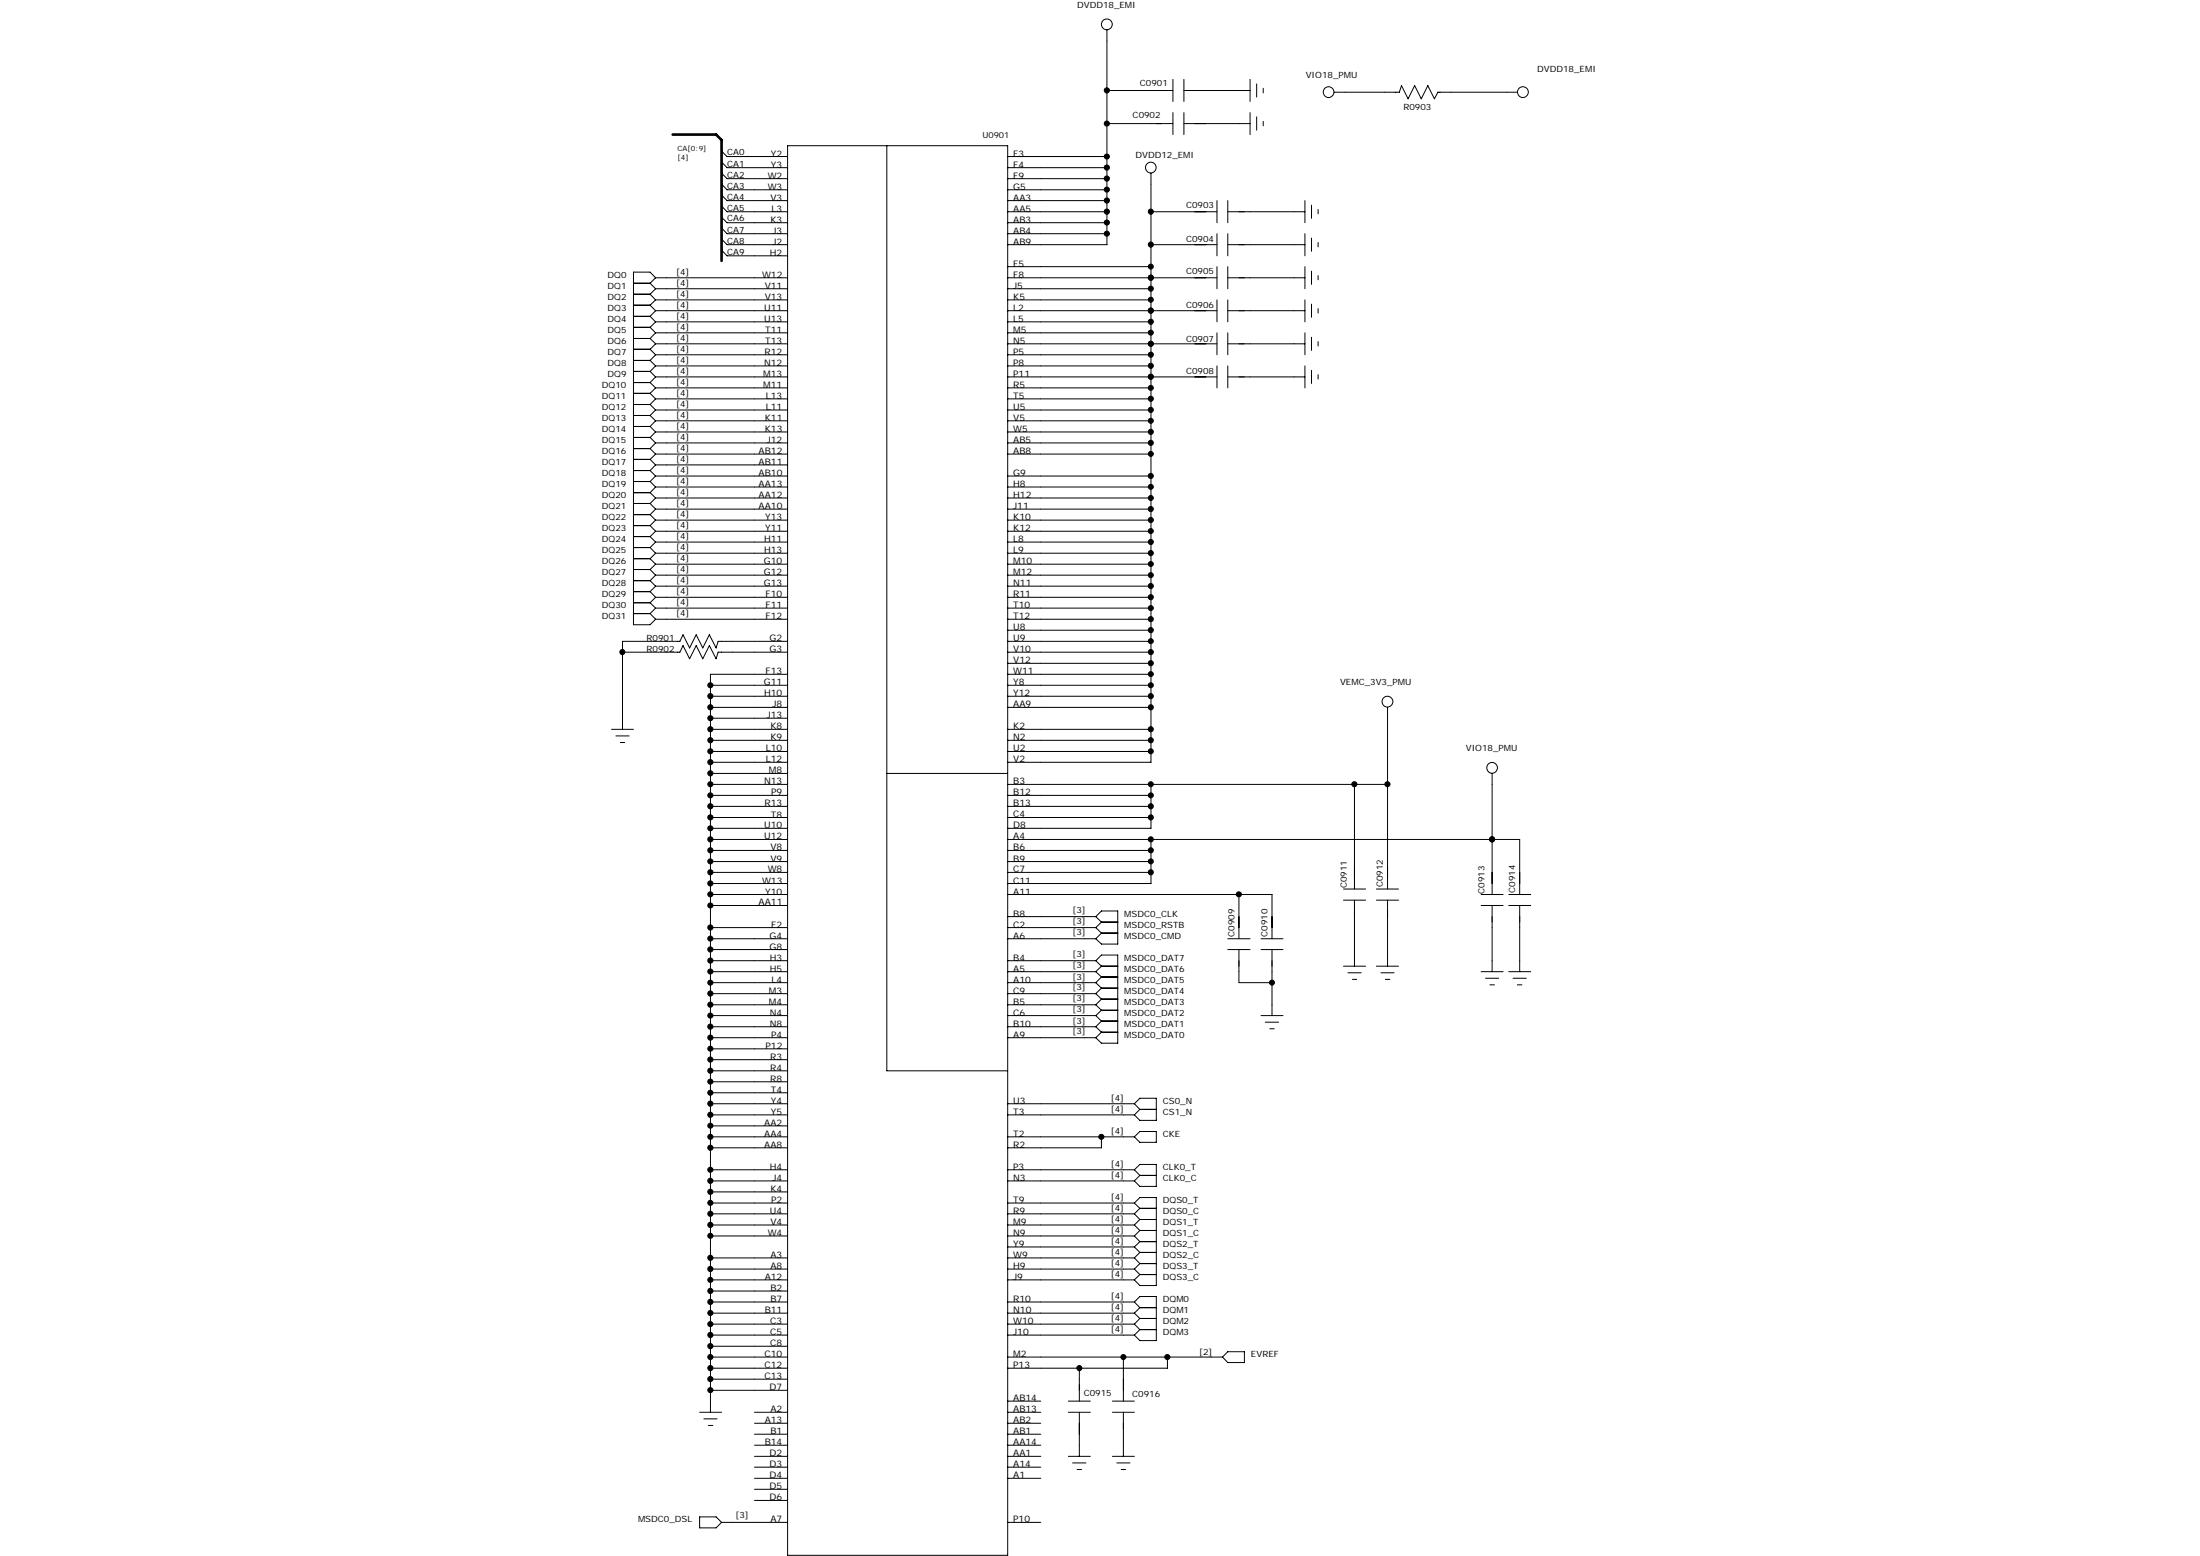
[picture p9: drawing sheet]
<svg xmlns="http://www.w3.org/2000/svg" width="297mm" height="210mm" viewBox="0 0 297 210" stroke-linecap="round" stroke-linejoin="round" font-family="sans-serif">
<g fill="none" stroke="#000" stroke-width=".14">
<path d="M106.3 19.7h29.8v190.2h-29.8zM119.7 19.7v124.8h16.4M149.5 12.2h8.9M149.5 16.7h8.9M149.5 4v18.6M158.4 10.7v3M158.4 15.2v3M159.8 12.2h9M159.8 10.7v3M159.8 15.2v3M159.8 16.7h9M168.8 10.7v3"/>
<path d="M168.8 15.2v3M169.7 11.3v1.8M169.7 15.8v1.8M170.6 11.9v.6M170.6 16.4v.6M180.2 12.4h8.7l.3-.8 .9 1.7 .9-1.7 .9 1.7 .9-1.7 .9 1.7 .4-.9h10.8M85.5 38.2h2.3M85.5 39.7h2.3M87.8 38.2l.7 .8M87.8 39.7l.7 .8M88.5 37.5h17.8M88.5 39h17.8"/>
<path d="M88.5 37.5l-.7 .7M88.5 37.5l-.7-.8h-2.3v47.6h2.3l.7-.7M88.5 39l-.7 .7M97.4 32.3l.8 .7h8.1M97.4 27.8l.8 .8h8.1M97.4 33.8l.8 .7h8.1M97.4 29.3l.8 .8h8.1M97.4 30.8l.8 .7h8.1M97.4 26.3l.8 .8h8.1M97.4 24.8l.8 .8h8.1M97.4 23.4l.8 .7h8.1M97.4 21.9l.8 .7h8.1"/>
<path d="M97.4 20.4l.8 .7h8.1M136.1 37.5h28.2M136.1 28.6h13.4M136.1 30.1h13.4M136.1 31.5h13.4M136.1 27.1h13.4M136.1 25.6h13.4M136.1 24.1h13.4M136.1 39h19.3M136.1 22.6h13.4M136.1 21.1h13.4M136.1 36h19.3"/>
<path d="M149.5 22.6v3M149.5 30.1v2.9h-13.4M149.5 25.6v4.5M155.4 33h8.9M155.4 28.6h8.9M155.4 23.4v23M164.3 27.1v3M164.3 31.5v3M164.3 36v3M165.8 33h10.4M165.8 27.1v3M165.8 31.5v3"/>
<path d="M165.8 36v3M165.8 37.5h10.4M165.8 28.6h10.4M176.2 27.1v3M176.2 31.5v3M176.2 36v3M177.1 27.7v1.8M177.1 32.1v1.8M177.1 36.6v1.8M178 28.3v.6M178 32.7v.6M178 37.2v.6"/>
<path d="M85.5 41.2h2.3M85.5 42.7h2.3M85.5 44.2h2.3M85.5 45.7h2.3M85.5 47.1h2.3M85.5 48.6h2.3M85.5 50.1h2.3M85.5 51.6h2.3M85.5 53.1h2.3M85.5 54.6h2.3M85.5 56.1h2.3M85.5 57.6h2.3"/>
<path d="M85.5 59h2.3M87.8 41.2l.7 .7M87.8 42.7l.7 .7M87.8 44.2l.7 .7M87.8 45.7l.7 .7M87.8 47.1l.7 .8M87.8 48.6l.7 .8M87.8 50.1l.7 .8M87.8 51.6l.7 .7M87.8 53.1l.7 .7M87.8 54.6l.7 .7M87.8 56.1l.7 .7"/>
<path d="M87.8 57.6l.7 .7M87.8 59l.7 .8M88.5 46.4h17.8M88.5 41.9h17.8M88.5 50.9h17.8M88.5 59.8h17.8M88.5 53.8h17.8M88.5 56.8h17.8M88.5 58.3h17.8M88.5 55.3h17.8M88.5 49.4h17.8M88.5 52.3h17.8"/>
<path d="M88.5 44.9h17.8M88.5 47.9h17.8M88.5 43.4h17.8M88.5 40.5h17.8M88.5 40.5l-.7 .7M88.5 41.9l-.7 .8M88.5 43.4l-.7 .8M88.5 44.9l-.7 .8M88.5 46.4l-.7 .7M88.5 47.9l-.7 .7M88.5 49.4l-.7 .7M88.5 50.9l-.7 .7"/>
<path d="M88.5 52.3l-.7 .8M88.5 53.8l-.7 .8M88.5 55.3l-.7 .8M88.5 56.8l-.7 .8M88.5 58.3l-.7 .7M88.5 59.8l-.7 .7M136.1 46.4h28.2M136.1 41.9h28.2M136.1 50.9h28.2M136.1 59.8h19.3M136.1 53.8h19.3M136.1 56.8h19.3"/>
<path d="M136.1 58.3h19.3M136.1 55.3h19.3M136.1 49.4h19.3M136.1 52.3h19.3M136.1 44.9h19.3M136.1 47.9h19.3M136.1 43.4h19.3M136.1 40.5h19.3M155.4 49.4v11.9M155.4 46.4v3M155.4 46.4h.1M155.4 41.9h.1"/>
<path d="M164.3 40.5v2.9M164.3 44.9v3M164.3 49.4v2.9M165.8 40.5v2.9M165.8 44.9v3M165.8 49.4v2.9M165.8 46.4h10.4M165.8 41.9h10.4M165.8 50.9h10.4M176.2 40.5v2.9M176.2 44.9v3M176.2 49.4v2.9"/>
<path d="M177.1 41v1.8M177.1 45.5v1.8M177.1 50v1.8M178 41.7v.5M178 46.1v.6M178 50.6v.6M85.5 60.5h2.3M85.5 62h2.3M85.5 63.5h2.3M85.5 65h2.3M85.5 66.5h2.3M85.5 67.9h2.3"/>
<path d="M85.5 69.4h2.3M85.5 70.9h2.3M85.5 72.4h2.3M85.5 73.9h2.3M85.5 75.4h2.3M85.5 76.9h2.3M85.5 78.4h2.3M85.5 79.8h2.3M87.8 60.5l.7 .8M87.8 62l.7 .7M87.8 63.5l.7 .7M87.8 65l.7 .7"/>
<path d="M87.8 66.5l.7 .7M87.8 67.9l.7 .8M87.8 69.4l.7 .8M87.8 70.9l.7 .8M87.8 72.4l.7 .8M87.8 73.9l.7 .8M87.8 75.4l.7 .7M87.8 76.9l.7 .7M87.8 78.4l.7 .7M87.8 79.8l.7 .8M88.5 76.1h17.8M88.5 74.7h17.8"/>
<path d="M88.5 77.6h17.8M88.5 79.1h17.8M88.5 73.2h17.8M88.5 65.7h17.8M88.5 71.7h17.8M88.5 62.7h17.8M88.5 67.2h17.8M88.5 70.2h17.8M88.5 61.3h17.8M88.5 64.2h17.8M88.5 68.7h17.8M88.5 61.3l-.7 .7"/>
<path d="M88.5 62.7l-.7 .8M88.5 64.2l-.7 .8M88.5 65.7l-.7 .8M88.5 67.2l-.7 .7M88.5 68.7l-.7 .7M88.5 70.2l-.7 .7M88.5 71.7l-.7 .7M88.5 73.2l-.7 .7M88.5 74.7l-.7 .7M88.5 76.1l-.7 .8M88.5 77.6l-.7 .8M88.5 79.1l-.7 .7"/>
<path d="M136.1 76.1h19.3M136.1 74.7h19.3M136.1 77.6h19.3M136.1 79.1h19.3M136.1 73.2h19.3M136.1 65.7h19.3M136.1 71.7h19.3M136.1 67.2h19.3M136.1 70.2h19.3M136.1 61.3h19.3M136.1 64.2h19.3M136.1 68.7h19.3"/>
<path d="M155.4 61.3v4.4M155.4 65.7v34.2M82.6 98.4h2.9M83.2 99.3h1.7M84 88h7.8l.4-.9 .9 1.8 .9-1.8 .9 1.8 .9-1.8 .9 1.8 .3-.9h9.3M85.5 81.3h2.3M85.5 82.8h2.3M87.8 81.3l.7 .8M87.8 82.8l.7 .8M88.5 83.6h17.8M88.5 80.6h17.8M88.5 82.1h17.8"/>
<path d="M88.5 80.6l-.7 .7M88.5 82.1l-.7 .7M95.9 96.9v3M95.9 92.5h10.4M95.9 94h10.4M95.9 95.5h10.4M95.9 96.9h10.4M95.9 98.4h10.4M95.9 99.9h10.4M95.9 99.9v14.9M106.3 86.6h-9.3l-.3 .8-.9-1.7-.9 1.7-.9-1.7-.9 1.7-.9-1.7-.4 .9h-7.8v11.8M106.3 91h-10.4v5.9"/>
<path d="M136.1 86.6h19.3M136.1 83.6h19.3M136.1 80.6h19.3M136.1 91h19.3M136.1 92.5h19.3M136.1 82.1h19.3M136.1 94h19.3M136.1 95.5h19.3M136.1 98.4h19.3M136.1 99.9h19.3M136.1 85h19.3M136.1 88h19.3"/>
<path d="M136.1 89.5h19.3M155.4 99.9v3h-19.3M187.3 95.5v24.5M83.8 100.2h.5M95.9 114.8v2.9M95.9 104.4h10.4M95.9 101.4h10.4M95.9 102.9h10.4M95.9 105.9h10.4M95.9 107.3h10.4M95.9 108.8h10.4M95.9 110.3h10.4"/>
<path d="M95.9 111.8h10.4M95.9 113.3h10.4M95.9 114.8h10.4M95.9 117.7h10.4M95.9 119.2h10.4M95.9 116.3h10.4M95.9 117.7v10.4M119.7 104.4h16.4M136.1 113.3h69.1v7.4M136.1 101.4h19.3M136.1 105.9h51.2M136.1 107.3h19.3"/>
<path d="M136.1 108.8h19.3M136.1 110.3h19.3M136.1 114.8h19.3M136.1 117.7h19.3M136.1 116.3h19.3M155.4 108.8v3h-19.3M155.4 116.3v2.9h-19.3M155.4 105.9v2.9M155.4 113.3v3M181.4 120h3M182.9 105.9v14.1M185.8 120h3"/>
<path d="M201.5 113.3h.1M201.5 104.4v16.3M95.9 128.1v3M95.9 128.1h10.4M95.9 126.7h10.4M95.9 122.2h10.4M95.9 120.7h10.4M95.9 125.2h10.4M95.9 129.6h10.4M95.9 131.1h10.4M95.9 132.6h10.4M95.9 134.1h10.4"/>
<path d="M95.9 135.6h10.4M95.9 137.1h10.4M95.9 138.6h10.4M95.9 131.1v59.5M136.1 126.7h11.9M136.1 120.7h35.6v6M136.1 123.7h11.9M136.1 125.2h11.9M136.1 129.6h11.9M136.1 131.1h11.9M136.1 132.6h11.9M136.1 134.1h11.9"/>
<path d="M136.1 135.6h11.9M136.1 137.1h11.9M136.1 138.6h11.9M148 123.7l.7 .7M148 123.7l.7-.8h2.2v4.5h-2.2l-.7-.7M148 129.6l.7-.7h2.2v11.9h-2.2l-.7-.8M148 125.2l.7 .7M148 129.6l.7 .8M148 131.1l.7 .7M148 132.6l.7 .7M148 134.1l.7 .7M148 135.6l.7 .7"/>
<path d="M148 137.1l.7 .7M148 138.6l.7 .7M148.7 130.4h2.2M148.7 124.4h2.2M148.7 125.9h2.2M148.7 124.4l-.7 .8M148.7 125.9l-.7 .8M148.7 131.8h2.2M148.7 130.4l-.7 .7M148.7 133.3h2.2M148.7 131.8l-.7 .8M148.7 134.8h2.2"/>
<path d="M148.7 133.3l-.7 .8M148.7 136.3h2.2M148.7 134.8l-.7 .8M148.7 137.8h2.2M148.7 136.3l-.7 .8M148.7 139.3h2.2M148.7 137.8l-.7 .8M148.7 139.3l-.7 .7M165.8 128.1h3M165.8 126.7h3M167.3 120.7v6M167.3 128.1v4.5h4.4"/>
<path d="M170.3 128.1h2.9M170.3 126.7h2.9M170.3 137.1h2.9M170.8 137.9h1.8M171.4 138.8h.6M171.7 128.1v9M181.4 121.5h3M181.4 130.4h3M182 131.3h1.8M182.6 132.2h.6M182.9 121.5v8.9M185.8 121.5h3"/>
<path d="M185.8 130.4h3M186.5 131.3h1.7M187 132.2h.7M187.3 121.5v8.9M200 122.2h2.9M200 120.7h2.9M200 131.1h2.9M200.6 132h1.8M201.2 132.9h.6M201.5 122.2v8.9M203.7 122.2h3M203.7 120.7h3"/>
<path d="M203.7 131.1h3M204.3 132h1.8M204.9 132.9h.6M205.2 122.2v8.9M95.9 144.5h10.4M95.9 157.9h10.4M95.9 159.4h10.4M95.9 140h10.4M95.9 148.9h10.4M95.9 150.5h10.4M95.9 153.4h10.4M95.9 154.9h10.4"/>
<path d="M95.9 141.5h10.4M95.9 143h10.4M95.9 146h10.4M95.9 147.5h10.4M95.9 151.9h10.4M136.1 157.9h17.1M136.1 159.4h17.1M136.1 140h11.9M136.1 148.9h17.1M136.1 150.5h17.1M136.1 153.4h17.1M148.7 153.4v1.5h-12.6"/>
<path d="M153.2 148.9l.7-.7h2.2v3h-2.2l-.7-.7M153.2 153.4l.7-.7h2.2v1.5h-2.2zM153.2 157.9l.7-.8h2.2v3h-2.2l-.7-.7M153.2 157.9l.7 .7M153.2 148.9l.7 .8M153.9 158.6h2.2M153.9 158.6l-.7 .8M153.9 149.7h2.2M153.9 149.7l-.7 .8M95.9 160.8h10.4M95.9 169.8h10.4M95.9 171.3h10.4"/>
<path d="M95.9 172.7h10.4M95.9 174.2h10.4M95.9 175.7h10.4M95.9 177.2h10.4M95.9 178.7h10.4M95.9 162.3h10.4M95.9 163.8h10.4M95.9 165.3h10.4M95.9 166.8h10.4M136.1 169.8h17.1M136.1 171.3h17.1M136.1 172.7h17.1"/>
<path d="M136.1 175.7h17.1M136.1 177.2h17.1M136.1 178.7h17.1M136.1 162.3h17.1M136.1 163.8h17.1M136.1 165.3h17.1M136.1 166.8h17.1M136.1 168.3h17.1M153.2 175.7l.7-.7h2.2v5.9h-2.2l-.7-.7M153.2 162.3l.7-.7h2.2v11.9h-2.2l-.7-.8M153.2 178.7l.7 .7M153.2 177.2l.7 .7"/>
<path d="M153.2 175.7l.7 .8M153.2 171.3l.7 .7M153.2 169.8l.7 .7M153.2 168.3l.7 .7M153.2 166.8l.7 .8M153.2 165.3l.7 .8M153.2 163.8l.7 .8M153.2 162.3l.7 .8M153.9 179.4h2.2M153.9 179.4l-.7 .8M153.9 177.9h2.2M153.9 177.9l-.7 .8"/>
<path d="M153.9 176.5h2.2M153.9 176.5l-.7 .7M153.9 172h2.2M153.9 172l-.7 .7M153.9 170.5h2.2M153.9 170.5l-.7 .8M153.9 169h2.2M153.9 169l-.7 .8M153.9 167.6h2.2M153.9 167.6l-.7 .7M153.9 166.1h2.2M153.9 166.1l-.7 .7"/>
<path d="M153.9 164.6h2.2M153.9 164.6l-.7 .7M153.9 163.1h2.2M153.9 163.1l-.7 .7M94.5 190.6h2.9M95 191.5h1.8M95.6 192.4h.6M95.9 180.2h10.4M95.9 181.7h10.4M95.9 183.1h10.4M95.9 184.6h10.4M95.9 186.1h10.4"/>
<path d="M95.9 187.6h10.4M101.9 199.5h4.4M101.9 198h4.4M101.9 196.5h4.4M101.9 195h4.4M101.9 193.5h4.4M101.9 192.1h4.4M101.9 190.6h4.4M136.1 180.2h17.1M136.1 183.1h29M136.1 199.5h4.4M136.1 198h4.4"/>
<path d="M136.1 196.5h4.4M136.1 195h4.4M136.1 193.5h4.4M136.1 192.1h4.4M136.1 190.6h4.4M136.1 189.1h4.4M144.2 196.5h3M144.2 190.6h3M144.2 189.1h3M144.8 197.4h1.8M145.4 198.3h.6M145.7 184.6v4.5"/>
<path d="M145.7 190.6v5.9M150.2 196.5h3M150.2 190.6h3M150.2 189.1h3M150.8 197.4h1.8M151.4 198.3h.6M151.7 183.1v6M151.7 190.6v5.9M157.6 183.1v1.5h-21.5M165.1 183.1l.7-.7h2.2v1.5h-2.2zM94.5 204.7h2.2l.7 .7-.7 .8h-2.2zM97.4 205.4h8.9"/>
<path d="M101.9 201h4.4M101.9 202.5h4.4M136.1 205.4h4.4"/>
<circle cx="149.4" cy="3.3" r=".73"/>
<circle cx="179.4" cy="12.4" r=".72"/>
<circle cx="205.6" cy="12.4" r=".73"/>
<circle cx="155.4" cy="22.6" r=".72"/>
<circle cx="187.3" cy="94.7" r=".73"/>
<circle cx="201.5" cy="103.6" r=".72"/>
</g>
<g fill="#000" stroke="#000" stroke-width=".14">
<circle cx="149.4" cy="12.2" r=".35"/>
<circle cx="149.4" cy="16.7" r=".35"/>
<circle cx="149.4" cy="24.1" r=".35"/>
<circle cx="149.4" cy="22.6" r=".35"/>
<circle cx="149.4" cy="27.1" r=".35"/>
<circle cx="149.4" cy="28.6" r=".35"/>
<circle cx="149.4" cy="21.1" r=".35"/>
<circle cx="149.4" cy="30" r=".35"/>
<circle cx="149.4" cy="25.6" r=".35"/>
<circle cx="149.4" cy="31.5" r=".35"/>
<circle cx="155.4" cy="37.5" r=".34"/>
<circle cx="155.4" cy="28.6" r=".34"/>
<circle cx="155.4" cy="33" r=".34"/>
<circle cx="155.4" cy="39" r=".34"/>
<circle cx="155.4" cy="36" r=".34"/>
<circle cx="155.4" cy="43.4" r=".34"/>
<circle cx="155.4" cy="41.9" r=".34"/>
<circle cx="155.4" cy="47.9" r=".34"/>
<circle cx="155.4" cy="59.8" r=".34"/>
<circle cx="155.4" cy="53.8" r=".34"/>
<circle cx="155.4" cy="55.3" r=".34"/>
<circle cx="155.4" cy="58.3" r=".34"/>
<circle cx="155.4" cy="49.4" r=".34"/>
<circle cx="155.4" cy="40.4" r=".34"/>
<circle cx="155.4" cy="50.8" r=".34"/>
<circle cx="155.4" cy="56.8" r=".34"/>
<circle cx="155.4" cy="52.3" r=".34"/>
<circle cx="155.4" cy="46.4" r=".34"/>
<circle cx="155.4" cy="44.9" r=".34"/>
<circle cx="155.4" cy="73.1" r=".34"/>
<circle cx="155.4" cy="79.1" r=".34"/>
<circle cx="155.4" cy="74.6" r=".34"/>
<circle cx="155.4" cy="68.7" r=".34"/>
<circle cx="155.4" cy="70.2" r=".34"/>
<circle cx="155.4" cy="64.2" r=".34"/>
<circle cx="155.4" cy="67.2" r=".34"/>
<circle cx="155.4" cy="61.3" r=".34"/>
<circle cx="155.4" cy="76.1" r=".34"/>
<circle cx="155.4" cy="65.7" r=".34"/>
<circle cx="155.4" cy="77.6" r=".34"/>
<circle cx="155.4" cy="71.7" r=".34"/>
<circle cx="84" cy="88" r=".34"/>
<circle cx="95.9" cy="95.4" r=".35"/>
<circle cx="95.9" cy="99.9" r=".35"/>
<circle cx="95.9" cy="98.4" r=".35"/>
<circle cx="95.9" cy="93.9" r=".35"/>
<circle cx="95.9" cy="96.9" r=".35"/>
<circle cx="95.9" cy="92.5" r=".35"/>
<circle cx="155.4" cy="95.4" r=".34"/>
<circle cx="155.4" cy="99.9" r=".34"/>
<circle cx="155.4" cy="83.6" r=".34"/>
<circle cx="155.4" cy="85" r=".34"/>
<circle cx="155.4" cy="80.6" r=".34"/>
<circle cx="155.4" cy="89.5" r=".34"/>
<circle cx="155.4" cy="88" r=".34"/>
<circle cx="155.4" cy="93.9" r=".34"/>
<circle cx="155.4" cy="98.4" r=".34"/>
<circle cx="155.4" cy="92.5" r=".34"/>
<circle cx="155.4" cy="82.1" r=".34"/>
<circle cx="155.4" cy="86.5" r=".34"/>
<circle cx="155.4" cy="91" r=".34"/>
<circle cx="95.9" cy="108.8" r=".35"/>
<circle cx="95.9" cy="114.8" r=".35"/>
<circle cx="95.9" cy="102.9" r=".35"/>
<circle cx="95.9" cy="119.2" r=".35"/>
<circle cx="95.9" cy="104.4" r=".35"/>
<circle cx="95.9" cy="110.3" r=".35"/>
<circle cx="95.9" cy="113.3" r=".35"/>
<circle cx="95.9" cy="117.7" r=".35"/>
<circle cx="95.9" cy="116.2" r=".35"/>
<circle cx="95.9" cy="111.8" r=".35"/>
<circle cx="95.9" cy="107.3" r=".35"/>
<circle cx="95.9" cy="105.8" r=".35"/>
<circle cx="95.9" cy="101.4" r=".35"/>
<circle cx="155.4" cy="108.8" r=".34"/>
<circle cx="155.4" cy="114.8" r=".34"/>
<circle cx="155.4" cy="113.3" r=".34"/>
<circle cx="155.4" cy="117.7" r=".34"/>
<circle cx="155.4" cy="110.3" r=".34"/>
<circle cx="155.4" cy="116.2" r=".34"/>
<circle cx="155.4" cy="107.3" r=".34"/>
<circle cx="155.4" cy="101.4" r=".34"/>
<circle cx="155.4" cy="105.8" r=".34"/>
<circle cx="182.9" cy="105.8" r=".35"/>
<circle cx="187.3" cy="105.8" r=".35"/>
<circle cx="201.5" cy="113.3" r=".34"/>
<circle cx="95.9" cy="134.1" r=".35"/>
<circle cx="95.9" cy="138.5" r=".35"/>
<circle cx="95.9" cy="135.6" r=".35"/>
<circle cx="95.9" cy="128.1" r=".35"/>
<circle cx="95.9" cy="125.2" r=".35"/>
<circle cx="95.9" cy="129.6" r=".35"/>
<circle cx="95.9" cy="131.1" r=".35"/>
<circle cx="95.9" cy="126.7" r=".35"/>
<circle cx="95.9" cy="137.1" r=".35"/>
<circle cx="95.9" cy="120.7" r=".35"/>
<circle cx="95.9" cy="132.6" r=".35"/>
<circle cx="95.9" cy="122.2" r=".35"/>
<circle cx="167.3" cy="120.7" r=".35"/>
<circle cx="171.7" cy="132.6" r=".34"/>
<circle cx="95.9" cy="140" r=".35"/>
<circle cx="95.9" cy="150.4" r=".35"/>
<circle cx="95.9" cy="159.4" r=".35"/>
<circle cx="95.9" cy="143" r=".35"/>
<circle cx="95.9" cy="154.9" r=".35"/>
<circle cx="95.9" cy="144.5" r=".35"/>
<circle cx="95.9" cy="148.9" r=".35"/>
<circle cx="95.9" cy="147.5" r=".35"/>
<circle cx="95.9" cy="157.9" r=".35"/>
<circle cx="95.9" cy="146" r=".35"/>
<circle cx="95.9" cy="141.5" r=".35"/>
<circle cx="95.9" cy="151.9" r=".35"/>
<circle cx="95.9" cy="153.4" r=".35"/>
<circle cx="148.7" cy="153.4" r=".35"/>
<circle cx="95.9" cy="171.2" r=".35"/>
<circle cx="95.9" cy="169.7" r=".35"/>
<circle cx="95.9" cy="165.3" r=".35"/>
<circle cx="95.9" cy="174.2" r=".35"/>
<circle cx="95.9" cy="163.8" r=".35"/>
<circle cx="95.9" cy="175.7" r=".35"/>
<circle cx="95.9" cy="160.8" r=".35"/>
<circle cx="95.9" cy="166.8" r=".35"/>
<circle cx="95.9" cy="178.7" r=".35"/>
<circle cx="95.9" cy="162.3" r=".35"/>
<circle cx="95.9" cy="177.2" r=".35"/>
<circle cx="95.9" cy="172.7" r=".35"/>
<circle cx="95.9" cy="184.6" r=".35"/>
<circle cx="95.9" cy="186.1" r=".35"/>
<circle cx="95.9" cy="180.2" r=".35"/>
<circle cx="95.9" cy="181.7" r=".35"/>
<circle cx="95.9" cy="183.1" r=".35"/>
<circle cx="95.9" cy="187.6" r=".35"/>
<circle cx="145.7" cy="184.6" r=".34"/>
<circle cx="151.7" cy="183.1" r=".34"/>
<circle cx="157.6" cy="183.1" r=".35"/>
</g>
<path d="M90.8 18.2h5.9l.7 .7v16.3" fill="none" stroke="#000" stroke-width=".36"/>
<g font-size="1.2">
<text x="145.4" y="1.1">DVDD18_EMI</text>
<text x="153.9" y="11.6">C0901</text>
<text x="176.3" y="10.5">VIO18_PMU</text>
<text x="207.6" y="9.8">DVDD18_EMI</text>
<text x="152.9" y="16">C0902</text>
<text x="189.5" y="14.9">R0903</text>
<text x="98.2" y="21">CA0</text>
<text x="98.2" y="22.5">CA1</text>
<text x="98.2" y="24">CA2</text>
<text x="104.1" y="22.6">Y3</text>
<text x="104.1" y="21.1">Y2</text>
<text x="136.8" y="22.6">F4</text>
<text x="136.8" y="21.1">F3</text>
<text x="153.3" y="21.3">DVDD12_EMI</text>
<text x="98.2" y="25.4">CA3</text>
<text x="98.2" y="26.9">CA4</text>
<text x="98.2" y="28.4">CA5</text>
<text x="98.2" y="29.9">CA6</text>
<text x="103.7" y="25.6">W3</text>
<text x="103.7" y="24.1">W2</text>
<text x="104" y="27.1">V3</text>
<text x="104.2" y="28.6">L3</text>
<text x="136.8" y="24.1">F9</text>
<text x="136.8" y="25.6">G5</text>
<text x="136.8" y="27.1">AA3</text>
<text x="136.8" y="28.6">AA5</text>
<text x="160.1" y="28.1">C0903</text>
<text x="98.2" y="31.4">CA7</text>
<text x="98.2" y="32.9">CA8</text>
<text x="98.2" y="34.4">CA9</text>
<text x="103.9" y="34.5">H2</text>
<text x="104" y="30.1">K3</text>
<text x="104.3" y="33">J2</text>
<text x="104.3" y="31.5">J3</text>
<text x="136.8" y="30.1">AB3</text>
<text x="136.8" y="31.5">AB4</text>
<text x="136.8" y="33">AB9</text>
<text x="136.8" y="36">F5</text>
<text x="160.1" y="32.6">C0904</text>
<text x="82" y="37.5">DQ0</text>
<text x="82" y="39">DQ1</text>
<text x="82" y="40.5">DQ2</text>
<text x="82" y="41.9">DQ3</text>
<text x="91.3" y="37.1">[4]</text>
<text x="91.3" y="38.5">[4]</text>
<text x="91.3" y="40">[4]</text>
<text x="91.3" y="41.5">[4]</text>
<text x="102.9" y="37.5">W12</text>
<text x="103.2" y="41.9">U11</text>
<text x="103.2" y="40.5">V13</text>
<text x="103.2" y="39">V11</text>
<text x="136.8" y="37.5">F8</text>
<text x="136.8" y="39">J5</text>
<text x="136.8" y="40.5">K5</text>
<text x="136.8" y="41.9">L2</text>
<text x="160.1" y="37">C0905</text>
<text x="160.1" y="41.5">C0906</text>
<text x="82" y="43.4">DQ4</text>
<text x="82" y="44.9">DQ5</text>
<text x="82" y="46.4">DQ6</text>
<text x="82" y="47.9">DQ7</text>
<text x="91.3" y="43">[4]</text>
<text x="91.3" y="44.5">[4]</text>
<text x="91.3" y="46">[4]</text>
<text x="91.3" y="47.5">[4]</text>
<text x="103.2" y="43.4">U13</text>
<text x="103.2" y="47.9">R12</text>
<text x="103.3" y="44.9">T11</text>
<text x="103.3" y="46.4">T13</text>
<text x="136.8" y="46.4">N5</text>
<text x="136.8" y="44.9">M5</text>
<text x="136.8" y="47.9">P5</text>
<text x="136.8" y="43.4">L5</text>
<text x="160.1" y="46.1">C0907</text>
<text x="81.3" y="52.3">DQ10</text>
<text x="81.3" y="53.8">DQ11</text>
<text x="82" y="49.4">DQ8</text>
<text x="82" y="50.9">DQ9</text>
<text x="91.3" y="48.9">[4]</text>
<text x="91.3" y="50.4">[4]</text>
<text x="91.3" y="51.9">[4]</text>
<text x="91.3" y="53.4">[4]</text>
<text x="103.1" y="50.9">M13</text>
<text x="103.1" y="52.3">M11</text>
<text x="103.2" y="49.4">N12</text>
<text x="103.4" y="53.8">L13</text>
<text x="136.8" y="50.9">P11</text>
<text x="136.8" y="52.3">R5</text>
<text x="136.8" y="49.4">P8</text>
<text x="136.8" y="53.8">T5</text>
<text x="160.1" y="50.4">C0908</text>
<text x="81.3" y="55.3">DQ12</text>
<text x="81.3" y="56.8">DQ13</text>
<text x="81.3" y="58.3">DQ14</text>
<text x="81.3" y="59.8">DQ15</text>
<text x="91.3" y="54.9">[4]</text>
<text x="91.3" y="56.4">[4]</text>
<text x="91.3" y="57.9">[4]</text>
<text x="91.3" y="59.4">[4]</text>
<text x="103.2" y="56.8">K11</text>
<text x="103.2" y="58.3">K13</text>
<text x="103.4" y="55.3">L11</text>
<text x="103.5" y="59.8">J12</text>
<text x="136.8" y="55.3">U5</text>
<text x="136.8" y="56.8">V5</text>
<text x="136.8" y="58.3">W5</text>
<text x="136.8" y="59.8">AB5</text>
<text x="81.3" y="61.3">DQ16</text>
<text x="81.3" y="62.7">DQ17</text>
<text x="81.3" y="64.2">DQ18</text>
<text x="81.3" y="65.7">DQ19</text>
<text x="91.3" y="60.8">[4]</text>
<text x="91.3" y="62.3">[4]</text>
<text x="91.3" y="63.8">[4]</text>
<text x="91.3" y="65.3">[4]</text>
<text x="102.4" y="65.7">AA13</text>
<text x="102.4" y="62.7">AB11</text>
<text x="102.4" y="61.3">AB12</text>
<text x="102.4" y="64.2">AB10</text>
<text x="136.8" y="64.2">G9</text>
<text x="136.8" y="65.7">H8</text>
<text x="136.8" y="61.3">AB8</text>
<text x="81.3" y="67.2">DQ20</text>
<text x="81.3" y="68.7">DQ21</text>
<text x="81.3" y="70.2">DQ22</text>
<text x="81.3" y="71.7">DQ23</text>
<text x="91.3" y="66.8">[4]</text>
<text x="91.3" y="68.3">[4]</text>
<text x="91.3" y="69.7">[4]</text>
<text x="91.3" y="71.2">[4]</text>
<text x="102.4" y="67.2">AA12</text>
<text x="102.4" y="68.7">AA10</text>
<text x="103.3" y="71.7">Y11</text>
<text x="103.3" y="70.2">Y13</text>
<text x="136.8" y="68.7">J11</text>
<text x="136.8" y="67.2">H12</text>
<text x="136.8" y="70.2">K10</text>
<text x="136.8" y="71.7">K12</text>
<text x="81.3" y="73.2">DQ24</text>
<text x="81.3" y="74.7">DQ25</text>
<text x="81.3" y="76.1">DQ26</text>
<text x="81.3" y="77.6">DQ27</text>
<text x="91.3" y="72.7">[4]</text>
<text x="91.3" y="74.2">[4]</text>
<text x="91.3" y="75.7">[4]</text>
<text x="91.3" y="77.2">[4]</text>
<text x="103.1" y="76.1">G10</text>
<text x="103.1" y="77.6">G12</text>
<text x="103.2" y="74.7">H13</text>
<text x="103.2" y="73.2">H11</text>
<text x="136.8" y="73.2">L8</text>
<text x="136.8" y="74.7">L9</text>
<text x="136.8" y="76.1">M10</text>
<text x="136.8" y="77.6">M12</text>
<text x="81.3" y="79.1">DQ28</text>
<text x="81.3" y="80.6">DQ29</text>
<text x="81.3" y="82.1">DQ30</text>
<text x="81.3" y="83.6">DQ31</text>
<text x="91.3" y="78.7">[4]</text>
<text x="91.3" y="80.2">[4]</text>
<text x="91.3" y="81.6">[4]</text>
<text x="91.3" y="83.1">[4]</text>
<text x="103.1" y="79.1">G13</text>
<text x="103.4" y="83.6">F12</text>
<text x="103.4" y="80.6">F10</text>
<text x="103.4" y="82.1">F11</text>
<text x="136.8" y="79.1">N11</text>
<text x="136.8" y="80.6">R11</text>
<text x="136.8" y="82.1">T10</text>
<text x="136.8" y="83.6">T12</text>
<text x="87.3" y="86.6">R0901</text>
<text x="87.3" y="88">R0902</text>
<text x="103.9" y="86.6">G2</text>
<text x="103.9" y="88">G3</text>
<text x="136.8" y="85">U8</text>
<text x="136.8" y="86.6">U9</text>
<text x="136.8" y="88">V10</text>
<text x="136.8" y="89.5">V12</text>
<text x="103.1" y="92.5">G11</text>
<text x="103.2" y="94">H10</text>
<text x="103.4" y="91">F13</text>
<text x="104.3" y="95.5">J8</text>
<text x="136.8" y="91">W11</text>
<text x="136.8" y="92.5">Y8</text>
<text x="136.8" y="94">Y12</text>
<text x="136.8" y="95.5">AA9</text>
<text x="180.9" y="92.5">VEMC_3V3_PMU</text>
<text x="103.4" y="101.4">L10</text>
<text x="103.5" y="96.9">J13</text>
<text x="104" y="98.4">K8</text>
<text x="104" y="99.9">K9</text>
<text x="136.8" y="99.9">N2</text>
<text x="136.8" y="101.4">U2</text>
<text x="136.8" y="98.4">K2</text>
<text x="197.9" y="101.4">VIO18_PMU</text>
<text x="103.2" y="105.9">N13</text>
<text x="103.4" y="102.9">L12</text>
<text x="103.8" y="104.4">M8</text>
<text x="104.1" y="107.3">P9</text>
<text x="136.8" y="105.9">B3</text>
<text x="136.8" y="107.3">B12</text>
<text x="136.8" y="102.9">V2</text>
<text x="103.2" y="111.8">U10</text>
<text x="103.2" y="113.3">U12</text>
<text x="103.2" y="108.8">R13</text>
<text x="104.1" y="110.3">T8</text>
<text x="136.8" y="108.8">B13</text>
<text x="136.8" y="110.3">C4</text>
<text x="136.8" y="111.8">D8</text>
<text x="136.8" y="113.3">A4</text>
<text x="102.9" y="119.2">W13</text>
<text x="103.6" y="117.7">W8</text>
<text x="104" y="114.8">V8</text>
<text x="104" y="116.3">V9</text>
<text x="136.8" y="114.8">B6</text>
<text x="136.8" y="117.7">C7</text>
<text x="136.8" y="119.2">C11</text>
<text x="136.8" y="116.3">B9</text>
<text x="181.8" y="119.9" transform="rotate(-90 181.8 119.9)">C0911</text>
<text x="186.7" y="119.7" transform="rotate(-90 186.7 119.7)">C0912</text>
<text x="102.4" y="122.2">AA11</text>
<text x="103.3" y="120.7">Y10</text>
<text x="104.1" y="125.2">F2</text>
<text x="136.8" y="123.7">B8</text>
<text x="136.8" y="125.2">C2</text>
<text x="136.8" y="120.7">A11</text>
<text x="144.8" y="123.3">[3]</text>
<text x="144.8" y="124.7">[3]</text>
<text x="151.8" y="123.7">MSDC0_CLK</text>
<text x="151.8" y="125.2">MSDC0_RSTB</text>
<text x="200.4" y="120.6" transform="rotate(-90 200.4 120.6)">C0913</text>
<text x="204.6" y="120.5" transform="rotate(-90 204.6 120.5)">C0914</text>
<text x="103.9" y="126.7">G4</text>
<text x="103.9" y="128.1">G8</text>
<text x="103.9" y="129.6">H3</text>
<text x="103.9" y="131.1">H5</text>
<text x="136.8" y="126.7">A6</text>
<text x="136.8" y="129.6">B4</text>
<text x="136.8" y="131.1">A5</text>
<text x="144.8" y="126.2">[3]</text>
<text x="144.8" y="129.2">[3]</text>
<text x="144.8" y="130.7">[3]</text>
<text x="151.8" y="126.7">MSDC0_CMD</text>
<text x="151.8" y="129.6">MSDC0_DAT7</text>
<text x="151.8" y="131.1">MSDC0_DAT6</text>
<text x="166.7" y="126.4" transform="rotate(-90 166.7 126.4)">C0909</text>
<text x="171.2" y="126.4" transform="rotate(-90 171.2 126.4)">C0910</text>
<text x="103.8" y="134.1">M3</text>
<text x="103.8" y="135.6">M4</text>
<text x="103.9" y="137.1">N4</text>
<text x="104.2" y="132.6">L4</text>
<text x="136.8" y="132.6">A10</text>
<text x="136.8" y="134.1">C9</text>
<text x="136.8" y="135.6">B5</text>
<text x="136.8" y="137.1">C6</text>
<text x="144.8" y="132.2">[3]</text>
<text x="144.8" y="133.6">[3]</text>
<text x="144.8" y="135.1">[3]</text>
<text x="144.8" y="136.6">[3]</text>
<text x="151.8" y="132.6">MSDC0_DAT5</text>
<text x="151.8" y="134.1">MSDC0_DAT4</text>
<text x="151.8" y="135.6">MSDC0_DAT3</text>
<text x="151.8" y="137.1">MSDC0_DAT2</text>
<text x="103.4" y="141.5">P12</text>
<text x="103.9" y="138.6">N8</text>
<text x="104" y="143">R3</text>
<text x="104.1" y="140">P4</text>
<text x="136.8" y="138.6">B10</text>
<text x="136.8" y="140">A9</text>
<text x="144.8" y="138.1">[3]</text>
<text x="144.8" y="139.6">[3]</text>
<text x="151.8" y="138.6">MSDC0_DAT1</text>
<text x="151.8" y="140">MSDC0_DAT0</text>
<text x="104" y="144.5">R4</text>
<text x="104" y="146">R8</text>
<text x="104.1" y="147.5">T4</text>
<text x="104.1" y="149">Y4</text>
<text x="136.8" y="148.9">U3</text>
<text x="150" y="148.5">[4]</text>
<text x="157" y="149">CS0_N</text>
<text x="103.2" y="151.9">AA2</text>
<text x="103.2" y="153.4">AA4</text>
<text x="103.2" y="154.9">AA8</text>
<text x="104.1" y="150.5">Y5</text>
<text x="136.8" y="150.5">T3</text>
<text x="136.8" y="153.4">T2</text>
<text x="136.8" y="154.9">R2</text>
<text x="150" y="153">[4]</text>
<text x="150" y="150">[4]</text>
<text x="157" y="153.4">CKE</text>
<text x="157" y="150.5">CS1_N</text>
<text x="103.9" y="157.9">H4</text>
<text x="104" y="160.8">K4</text>
<text x="104.3" y="159.4">J4</text>
<text x="136.8" y="157.9">P3</text>
<text x="136.8" y="159.4">N3</text>
<text x="150" y="161.9">[4]</text>
<text x="150" y="158.9">[4]</text>
<text x="150" y="157.5">[4]</text>
<text x="157" y="159.4">CLK0_C</text>
<text x="157" y="157.9">CLK0_T</text>
<text x="103.6" y="166.8">W4</text>
<text x="103.9" y="163.8">U4</text>
<text x="104" y="165.3">V4</text>
<text x="104.1" y="162.3">P2</text>
<text x="136.8" y="162.3">T9</text>
<text x="136.8" y="163.8">R9</text>
<text x="136.8" y="165.3">M9</text>
<text x="136.8" y="166.8">N9</text>
<text x="150" y="167.9">[4]</text>
<text x="150" y="166.4">[4]</text>
<text x="150" y="164.9">[4]</text>
<text x="150" y="163.4">[4]</text>
<text x="157" y="166.8">DQS1_C</text>
<text x="157" y="165.3">DQS1_T</text>
<text x="157" y="163.8">DQS0_C</text>
<text x="157" y="162.3">DQS0_T</text>
<text x="103.2" y="172.7">A12</text>
<text x="104" y="169.8">A3</text>
<text x="104" y="171.3">A8</text>
<text x="136.8" y="168.3">Y9</text>
<text x="136.8" y="169.8">W9</text>
<text x="136.8" y="171.3">H9</text>
<text x="136.8" y="172.7">J9</text>
<text x="150" y="172.3">[4]</text>
<text x="150" y="170.8">[4]</text>
<text x="150" y="169.4">[4]</text>
<text x="157" y="172.7">DQS3_C</text>
<text x="157" y="171.3">DQS3_T</text>
<text x="157" y="169.8">DQS2_C</text>
<text x="157" y="168.3">DQS2_T</text>
<text x="103.2" y="177.2">B11</text>
<text x="104" y="178.7">C3</text>
<text x="104" y="174.2">B2</text>
<text x="104" y="175.7">B7</text>
<text x="136.8" y="175.7">R10</text>
<text x="136.8" y="177.2">N10</text>
<text x="136.8" y="178.7">W10</text>
<text x="150" y="179.7">[4]</text>
<text x="150" y="178.3">[4]</text>
<text x="150" y="176.8">[4]</text>
<text x="150" y="175.3">[4]</text>
<text x="157" y="178.7">DQM2</text>
<text x="157" y="177.2">DQM1</text>
<text x="157" y="175.7">DQM0</text>
<text x="103.2" y="183.1">C10</text>
<text x="103.2" y="184.6">C12</text>
<text x="104" y="180.2">C5</text>
<text x="104" y="181.7">C8</text>
<text x="136.8" y="180.2">J10</text>
<text x="136.8" y="183.1">M2</text>
<text x="136.8" y="184.6">P13</text>
<text x="157" y="180.2">DQM3</text>
<text x="161.9" y="182.9">[2]</text>
<text x="168.9" y="183.1">EVREF</text>
<text x="103.2" y="186.1">C13</text>
<text x="103.9" y="187.6">D7</text>
<text x="104" y="190.6">A2</text>
<text x="136.8" y="190.6">AB13</text>
<text x="136.8" y="189.1">AB14</text>
<text x="146.3" y="188.3">C0915</text>
<text x="152.9" y="188.5">C0916</text>
<text x="103.2" y="192.1">A13</text>
<text x="103.2" y="195">B14</text>
<text x="103.9" y="196.5">D2</text>
<text x="103.9" y="198">D3</text>
<text x="104" y="193.5">B1</text>
<text x="136.8" y="198">A14</text>
<text x="136.8" y="196.5">AA1</text>
<text x="136.8" y="195">AA14</text>
<text x="136.8" y="193.5">AB1</text>
<text x="136.8" y="192.1">AB2</text>
<text x="103.9" y="199.5">D4</text>
<text x="103.9" y="201">D5</text>
<text x="103.9" y="202.5">D6</text>
<text x="136.8" y="199.5">A1</text>
<text x="86.1" y="205.4">MSDC0_DSL</text>
<text x="99.3" y="204.9">[3]</text>
<text x="104" y="205.4">A7</text>
<text x="136.8" y="205.4">P10</text>
</g>
<text font-size="1.1" x="132.6" y="18.6">U0901</text>
<g font-size="1">
<text x="91.5" y="21.6">[4]</text>
<text x="91.5" y="20.4">CA[0:9]</text>
</g>
</svg>
